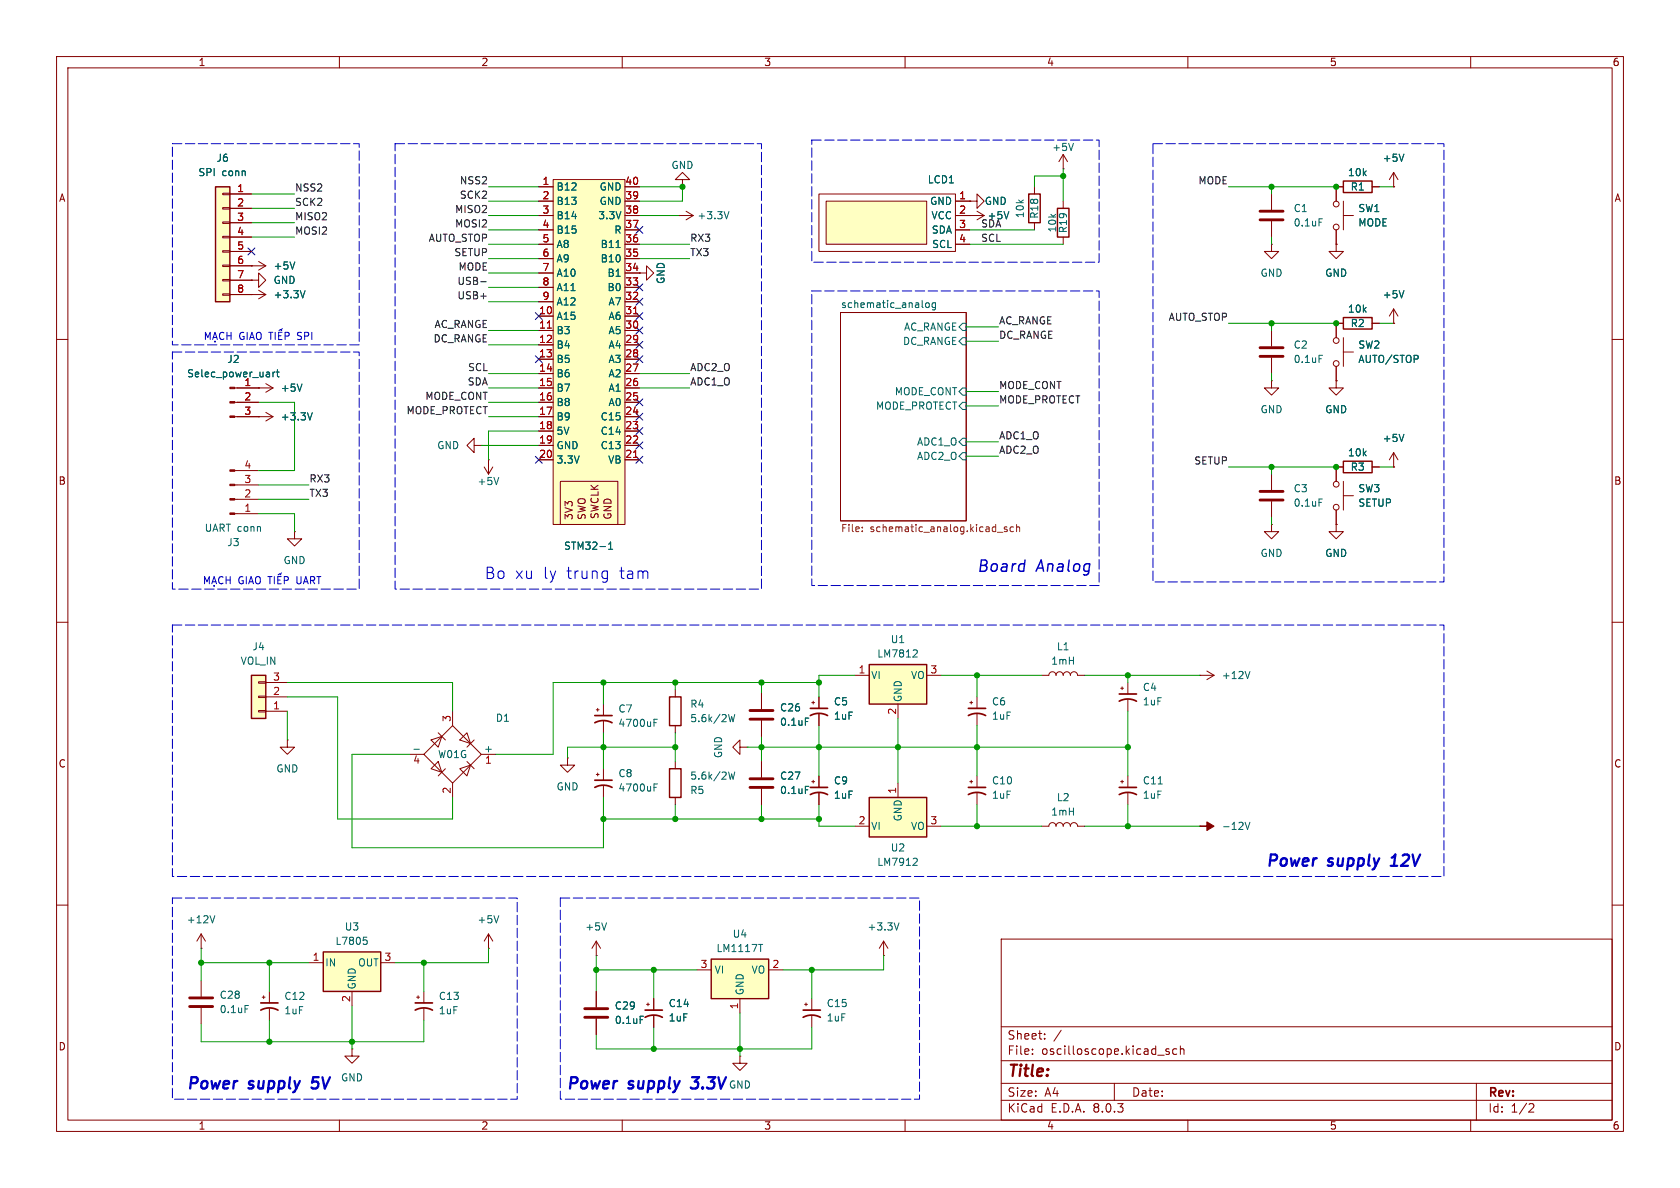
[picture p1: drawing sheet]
<svg xmlns="http://www.w3.org/2000/svg" width="297mm" height="210mm" viewBox="0 0 297 210" stroke-linecap="round" stroke-linejoin="round" font-family="sans-serif">
<g fill="none" stroke="#840000" stroke-width=".18">
<path d="M10 10h277v190h-277zM12 12h273v186h-273zM60 10v2M110 10v2M160 10v2M210 10v2M260 10v2M10 60h2M44.4 49.5h1.3v-1.2l1.3 1.2-1.3 1.3v-1.3M44.4 49.5h.1M148.6 55.2h22.2v36.9h-22.2zM224.8 58.4v2.8"/>
<path d="M237.5 59.7v5.1M237.5 57.2h-1.3v2.5M242.6 57.2h1.2M246.4 57.2h.1M246.4 54.6l-.8 1.3M246.4 54.6v2.6M246.4 54.6l.7 1.3M285 60h2M83.8 78.7v-1.2l-1.3 1.2 1.3 1.3v-1.3h1.3M85.1 78.7h.1M224.8 67.3v1.3h-1.3l1.3 1.3 1.3-1.3h-1.3M224.8 67.3h.1"/>
<path d="M224.8 63.2v2.8M236.2 67.3v1.3h-1.3l1.3 1.3 1.3-1.3h-1.3M236.2 67.3h.1M236.2 64.8v2.5M237.5 62.2h1.8M52.1 94v1.3h1.2l-1.2 1.2-1.3-1.2h1.3M52.1 94h.1M85.6 82.6l.8 1.2M86.4 81.3h.1M86.4 81.3v2.5M87.1 82.6l-.7 1.2M246.4 82.6h.1"/>
<path d="M246.4 80v2.6M246.4 80l-.8 1.3M246.4 80l.7 1.3M10 110h2M285 110h2M10 160h2M285 160h2M177 166h108v32h-108zM60 198v2M110 198v2M130.8 186.7v1.3h1.3l-1.3 1.2-1.3-1.2h1.3M130.8 186.7h.1"/>
<path d="M160 198v2M177 194.5h108M177 191.5h108M177 187.5h108M177 181.5h108M182.5 186.3v.1M182.5 185.5v.1M184.7 183.6v.1M184.7 182.8v.1M187.6 182.1l-1.3 2M197 191.5v3M206.7 185.5l-.4-.1-.2 .2 .1 .2 .5 .2v.3h-.6"/>
<path d="M208 185.5l-.4-.1-.3 .3v.4l.2 .2h.5M208.7 185.5l.2-.1 .3 .1 .1 .9M208.7 184.9v1.5M210 198v2M260 198v2M261 191.5v6.5M270.5 195.1l.5 .1 .2 .3-1 1.1h1"/>
<circle cx="236.2" cy="64.3" r=".51"/>
<circle cx="236.2" cy="60.2" r=".51"/>
</g>
<g fill="none" stroke="#006464" stroke-width=".18">
<path d="M163.7 53.6l.4-.1 .2 .3v.3l-.2 .3-.4-.1-.1-.2zM165.4 53.6l-.4-.1-.2 .3 .1 .5h.5M165.4 53.5v1.1l-.3 .2-.3-.1M170.2 59.7h.6v1.3h-.6l-.7-.7zM170.2 57.2h.6v1.2h-.6l-.7-.6zM248.2 51.4l-.4 1.2M169.5 71.8l.7-.7h.6v1.3h-.6zM170.2 68.6h.6v1.3h-.6l-.7-.7zM170.2 77.5h.6v1.2h-.6l-.7-.6zM233.2 62.8h.6M248.2 76.8l-.4 1.2M88.2 84.4l-.4 1.3"/>
<path d="M170.2 80h.6v1.3h-.6l-.7-.7z"/>
</g>
<path d="M152.4 93.9v.1M152.4 93.2v.1M176.3 94.1h1M178 93.2l-.3-.1-.2 .2 .1 .2 .4 .1v.3h-.5M179.2 93.2l-.4-.1-.2 .3 .1 .5h.5M179.7 93.3l.2-.2 .3 .1 .1 .8M179.7 92.7v1.3" fill="none" stroke="#725600" stroke-width=".18"/>
<path d="M237.5 56.1h5.1v2.1h-5.1z" fill="none" stroke="#840000" stroke-width=".25"/>
<path d="M222.8 63h4M222.8 61.5h4" fill="none" stroke="#840000" stroke-width=".51"/>
<path d="M38.1 33h2.5v20.3h-2.5z" fill="#ffffc2"/>
<g fill="none" stroke="#840000" stroke-width=".18">
<path d="M39.4 39.2h1.2v.3h-1.2zM39.4 36.7h1.2v.3h-1.2zM39.4 34.2h1.2v.2h-1.2zM40.6 34.3h3.8M40.6 36.8h3.8M40.6 39.4h3.8M39.4 51.9h1.2v.3h-1.2zM39.4 49.4h1.2v.3h-1.2zM39.4 46.9h1.2v.2h-1.2zM39.4 44.3h1.2v.3h-1.2zM39.4 41.8h1.2v.2h-1.2zM40.6 41.9h3.8"/>
<path d="M40.6 44.5h3.8M40.6 47h6.4M40.6 49.5h3.8M40.6 52.1h6.4M44.4 47h.1M44.4 52.1h.1M45.7 46.2l1.3 .8M45.7 51.3l1.3 .8M47 47l-1.3 .8M47 52.1l-1.3 .7M41.5 73.7h6.8M41.5 71.1h4.2"/>
<path d="M41.5 68.6h6.8M45.7 73.7h.1M45.7 68.6h.1M47 72.9l1.3 .8M47 67.8l1.3 .8M48.3 73.7l-1.3 .7M48.3 68.6l-1.3 .7M41.5 83.2h4.2M41.5 85.7h4.2M41.5 88.3h4.2M41.5 90.8h4.2M224.8 92.7v1.3h-1.3l1.3 1.3 1.3-1.3h-1.3"/>
<path d="M224.8 92.7h.1M224.8 83.8v2.8M224.8 88.6v2.8M236.2 92.7v1.3h-1.3l1.3 1.3 1.3-1.3h-1.3M236.2 92.7h.1M236.2 90.2v2.5M237.5 87.6h1.8M237.5 85.1v5.1M237.5 82.6h-1.3v2.5M242.6 82.6h1.2M72.4 133.4h2.5M76.2 130.8l1.9-.6-.6 1.9z"/>
<path d="M76.2 135.9l1.3-1.3 .6 1.9zM77.5 129.5l1.2 1.3M78.7 135.9l-1.2 1.3M80 128.3l5.1 5.1-5.1 5-5.1-5zM80 125.7v2.6M80 138.4v2.6M81.3 135.9l1.9-.6-.7 1.9zM82.5 129.5l.7 1.9-1.9-.6zM82.5 134.6l1.3 1.3M83.8 130.8l-1.3 1.3M85.1 133.4h2.5M100.3 134v1.3h1.3l-1.3 1.2-1.2-1.2h1.2"/>
<path d="M100.3 134h.1M105.4 125.5h.5M105.4 136.9h.5M105.7 125.2v.5M105.7 136.7v.5M106.7 124.5v2M106.7 127.5v2M106.7 135.9v2M106.7 138.9v2.1M119.4 134.6v1.3M130.8 132.1v-1.3l-1.3 1.3 1.3 1.3v-1.3h1.3M132.1 132.1h.1"/>
<path d="M134.6 122.6v2.7M134.6 127.4v2.8M134.6 134.6v2.8M134.6 139.4v2.8M143.5 124.2h.5M143.5 138.2h.5M143.8 124v.5M143.8 137.9v.5M144.8 123.2v2M144.8 126.2v2.1M144.8 137.2v2M119.4 141v1.2"/>
<path d="M144.8 140.2v2M86.4 167.6h.1M86.4 165.1l-.8 1.3M86.4 165.1v2.5M86.4 165.1l.7 1.3"/>
<circle cx="236.2" cy="85.6" r=".51"/>
<circle cx="236.2" cy="89.7" r=".51"/>
</g>
<path d="M38.1 33h2.5v20.3h-2.5zM237.5 81.5h5.1v2.1h-5.1zM118.4 135.9h2v5.1h-2z" fill="none" stroke="#840000" stroke-width=".25"/>
<g fill="none" stroke="#006464" stroke-width=".18">
<path d="M52.1 46.3l-.4 1.3M53.9 51.4l-.4 1.2M48.3 65.8v.8M48.6 65.8l-.3 .2M48.9 65.8h.4M49 65.3v1.1l.3 .2M53.4 67.9l-.4 1.3M55.2 73l-.4 1.2M233.2 88.2h.6M73.2 132.4h.9M115.6 127.8h.4M115.6 127.1h.6"/>
<path d="M115.6 139.2h.4M115.6 138.6h.6M128.8 136.5l.3 1.2 .2-.9 .3 .9 .3-1.2M142.4 126.9h.6M142.4 139h.6M88.2 161.9l-.4 1.2"/>
</g>
<path d="M222.8 88.4h4M222.8 86.9h4M132.6 125.6h4.1M132.6 127.1h4.1M132.6 137.7h4.1M132.6 139.2h4.1" fill="none" stroke="#840000" stroke-width=".51"/>
<g fill="#840000" stroke="#840000" stroke-width=".18">
<path d="M40.6 73.5h.9v.3h-.9z"/>
<path d="M40.6 71h.9v.2h-.9z"/>
<path d="M40.6 68.5h.9v.2h-.9z"/>
<path d="M40.6 83.1h.9v.2h-.9z"/>
<path d="M40.6 85.6h.9v.3h-.9z"/>
<path d="M40.6 88.1h.9v.3h-.9z"/>
<path d="M40.6 90.7h.9v.2h-.9z"/>
</g>
<path d="M105.2 127.8a3.2 3.2 0 0 1 3 0M105.2 139.2a3.2 3.2 0 0 1 3 0M105.2 126.5h3M105.2 137.9h3M143.3 126.5a3.2 3.2 0 0 1 3 0M143.3 125.2h3M143.3 139.2h3M143.3 140.5a3.2 3.2 0 0 1 3 0" fill="none" stroke="#840000" stroke-width=".3"/>
<path d="M146 35.6h17.8v7.6h-17.8z" fill="#ffffc2"/>
<g fill="none" stroke="#840000" stroke-width=".18">
<path d="M144.8 34.3h24.1v10.2h-24.1zM146 35.6h17.8v7.6h-17.8zM168.9 35.6h2.5M168.9 38.1h5.1M171.4 35.6h1.3v1.2l1.3-1.2-1.3-1.3v1.3M171.4 35.6h.1M171.4 38.1h.1M172.7 37.3l1.3 .8M174 38.1l-1.3 .8M182.9 33v1.3M182.9 39.4v1.2M188 29.8h.1"/>
<path d="M188 27.3l.7 1.3M188 27.3v2.5M188 35.6v1.2M188 27.3l-.8 1.3M168.9 40.6h2.5M168.9 43.2h2.5M188 41.9v1.3M119.4 121.9v1.3M119.4 128.3v1.2"/>
</g>
<path d="M181.9 34.3h2v5.1h-2zM186.9 36.8h2.1v5.1h-2.1zM118.4 123.2h2v5.1h-2z" fill="none" stroke="#840000" stroke-width=".25"/>
<path d="M178.3 37.4l-.4 1.3M189.8 25.3l-.4 1.3M128.8 126.3l.3 1.3 .2-.9 .3 .9 .3-1.3" fill="none" stroke="#006464" stroke-width=".18"/>
<path d="M153.7 117.5h10.1v7h-10.1z" fill="#ffffc2"/>
<path d="M153.7 117.5h10.1v7h-10.1z" fill="none" stroke="#840000" stroke-width=".25"/>
<g fill="none" stroke="#840000" stroke-width=".18">
<path d="M120 38.1h.1M120 38.1h2.6M121.3 37.3l1.3 .8M122.6 38.1l-1.3 .8M151.1 119.4h2.6M163.8 119.4h2.6M158.7 124.5v2.5M198.1 121.7h.5M198.1 138.2h.5M198.4 121.4v.5M198.4 137.9v.5M199.4 120.7v2"/>
<path d="M199.4 123.7v2M199.4 137.2v2M199.4 140.2v2"/>
</g>
<path d="M128.9 37.4l-.5 1.3M161.6 114.9h.4l.2 .3-.8 .9h.8M204.8 138.6h.7" fill="none" stroke="#006464" stroke-width=".18"/>
<path d="M197.9 124a3.2 3.2 0 0 1 3 0M197.9 122.7h3M197.9 139.2h3M197.9 140.5a3.2 3.2 0 0 1 3 0" fill="none" stroke="#840000" stroke-width=".3"/>
<path d="M44.4 119.4h2.6v7.6h-2.6z" fill="#ffffc2"/>
<g fill="none" stroke="#840000" stroke-width=".18">
<path d="M120.6 31.8h1.3l-1.3-1.3-1.2 1.3h1.2v1.2M120.6 33h.1M45.7 120.5h1.3v.3h-1.3zM45.7 123.1h1.3v.2h-1.3zM45.7 125.6h1.3v.3h-1.3zM47 125.7h3.8M47 123.2h3.8M47 120.7h3.8M50.8 130.8v1.3h1.3l-1.3 1.3-1.3-1.3h1.3M50.8 130.8h.1M35.6 173.4v2.7M35.6 178.2v2.8"/>
<path d="M46.4 176.3h.5M46.6 176v.5M47.6 175.3v2M47.6 178.3v2"/>
</g>
<path d="M44.4 119.4h2.6v7.6h-2.6z" fill="none" stroke="#840000" stroke-width=".25"/>
<path d="M33.5 176.4h4.1M33.5 177.9h4.1" fill="none" stroke="#840000" stroke-width=".51"/>
<path d="M43.3 177.7h.6" fill="none" stroke="#006464" stroke-width=".18"/>
<path d="M46.1 178.6a3.2 3.2 0 0 1 3 0M46.1 177.3h3" fill="none" stroke="#840000" stroke-width=".3"/>
<g fill="#ffffc2">
<path d="M97.8 31.8h12.7v60.9h-12.7z"/>
<path d="M99.1 85.1h10.1v7.6h-10.1z"/>
</g>
<g fill="none" stroke="#840000" stroke-width=".18">
<path d="M95.2 33h2.6M95.2 35.6h2.6M95.2 38.1h2.6M97.8 31.8h12.7v60.9h-12.7zM110.5 33h2.5M110.5 35.6h2.5M110.5 38.1h2.5M95.2 55.9h2.6M95.2 58.4h2.6M95.2 53.3h2.6M95.2 50.8h2.6M95.2 48.3h2.6"/>
<path d="M95.2 45.7h2.6M95.2 43.2h2.6M95.2 40.6h2.6M110.5 55.9h2.5M110.5 58.4h2.5M110.5 53.3h2.5M110.5 50.8h2.5M110.5 48.3h2.5M110.5 45.7h2.5M110.5 43.2h2.5M110.5 40.6h2.5M95.2 61h2.6"/>
<path d="M95.2 63.5h2.6M95.2 66h2.6M95.2 68.6h2.6M95.2 71.1h2.6M95.2 73.7h2.6M95.2 76.2h2.6M95.2 78.7h2.6M110.5 61h2.5M110.5 63.5h2.5M110.5 66h2.5M110.5 68.6h2.5M110.5 71.1h2.5"/>
<path d="M110.5 73.7h2.5M110.5 76.2h2.5M110.5 78.7h2.5M95.2 81.3h2.6M99.1 85.1h10.1v7.6h-10.1zM110.5 81.3h2.5M35.6 167.6h.1M35.6 165.1l-.8 1.3M35.6 165.1v2.5M35.6 165.1l.7 1.3M73.7 176.3h.5M73.9 176v.5"/>
<path d="M74.9 175.3v2M74.9 178.3v2M62.2 185.4v1.3h1.3l-1.3 1.3-1.2-1.3h1.2M62.2 185.4h.1"/>
</g>
<path d="M96.8 58h.7M112 55.5h.7M112 80.9h.7" fill="none" stroke="#a90000" stroke-width=".18"/>
<path d="M108.9 43.8h.7M107.6 97.1h.7M107.6 96.2l.3-.4v1.3M38 161.9l-.4 1.2" fill="none" stroke="#006464" stroke-width=".18"/>
<path d="M73.4 178.6a3.2 3.2 0 0 1 3.1 0M73.4 177.3h3.1" fill="none" stroke="#840000" stroke-width=".3"/>
<path d="M57.1 168.3h10.2v7h-10.2z" fill="#ffffc2"/>
<path d="M57.1 168.3h10.2v7h-10.2z" fill="none" stroke="#840000" stroke-width=".25"/>
<g fill="none" stroke="#840000" stroke-width=".18">
<path d="M113 48.3h1.3v-1.3l1.3 1.3-1.3 1.2v-1.2M113 48.3h.1M184.1 119.4h1.3a.64 .64 0 0 1 .7-.7 .64 .64 0 0 1 .6 .7 .64 .64 0 0 1 .6-.7 .64 .64 0 0 1 .7 .7 .64 .64 0 0 1 .6-.7 .64 .64 0 0 1 .6 .7 .64 .64 0 0 1 .7-.7 .64 .64 0 0 1 .6 .7h1.3M212.1 119.4h.1M212.1 119.4h2.5M213.4 118.6l1.2 .8M214.6 119.4l-1.2 .7M171.4 138.2h.6M171.7 137.9v.5M172.7 137.2v2M172.7 140.2v2M184.1 146.1h1.3a.64 .64 0 0 1 .7-.7 .64 .64 0 0 1 .6 .7 .64 .64 0 0 1 .6-.7 .64 .64 0 0 1 .7 .7 .64 .64 0 0 1 .6-.7 .64 .64 0 0 1 .6 .7 .64 .64 0 0 1 .7-.7 .64 .64 0 0 1 .6 .7h1.3"/>
<path d="M212.1 146.1h.1M54.6 170.2h2.5M62.2 175.3v2.5M67.3 170.2h2.5"/>
</g>
<path d="M221 118.7l-.5 1.3M220.1 145.4l.4 1.2 .5-1.2M64.3 165.7h.6M64.4 166.2h.3l.2 .2-.1 .5h-.4" fill="none" stroke="#006464" stroke-width=".18"/>
<path d="M212.1 146.1h1.3v-.8l1.2 .8-1.2 .7v-.7z" fill="#840000" stroke="#840000" stroke-width=".18"/>
<path d="M171.2 139.2h3M171.2 140.5a3.2 3.2 0 0 1 3 0" fill="none" stroke="#840000" stroke-width=".3"/>
<path d="M153.7 141h10.1v7h-10.1z" fill="#ffffc2"/>
<path d="M237.5 32h5.1v2h-5.1zM153.7 141h10.1v7h-10.1z" fill="none" stroke="#840000" stroke-width=".25"/>
<g fill="none" stroke="#840000" stroke-width=".18">
<path d="M224.8 34.3v2.8M224.8 39.1v2.8M237.5 33h-1.3v2.6M237.5 38.1h1.8M237.5 35.6v5M242.6 33h1.2M246.4 33h.1M246.4 30.5l-.8 1.3M246.4 30.5v2.5M246.4 30.5l.7 1.3M224.8 43.2v1.3h-1.3l1.3 1.2 1.3-1.2h-1.3M224.8 43.2h.1"/>
<path d="M236.2 43.2v1.3h-1.3l1.3 1.2 1.3-1.2h-1.3M236.2 43.2h.1M236.2 40.6v2.6M158.7 138.4v2.6M171.4 124.2h.6M171.7 124v.5M172.7 123.2v2M172.7 126.2v2.1M151.1 146.1h2.6M163.8 146.1h2.6M105.4 168.9h.1M105.4 166.4v2.5"/>
<path d="M105.4 175.3v2.8M105.4 166.4l-.8 1.2M105.4 166.4l.8 1.2M114.3 177.5h.5M114.6 177.3v.5M115.6 176.5v2.1M115.6 179.6v2M142.2 177.5h.5M142.5 177.3v.5M143.5 176.5v2.1M143.5 179.6v2M156.2 168.9h.1"/>
<path d="M156.2 166.4l-.8 1.2M156.2 166.4v2.5M156.2 166.4l.8 1.2M105.4 180.1v2.8"/>
<circle cx="236.2" cy="36.1" r=".51"/>
<circle cx="236.2" cy="40.1" r=".51"/>
</g>
<path d="M233.2 38.7h.6M248.2 27.2l-.4 1.3M161.6 151.7l.4 .1 .2 .3-.8 .9h.8M107.2 163.1l-.4 1.3M113.2 179.6h.6M158.9 163.1l-.4 1.3" fill="none" stroke="#006464" stroke-width=".18"/>
<path d="M171.2 126.5a3.2 3.2 0 0 1 3 0M171.2 125.2h3M114 179.8a3.2 3.2 0 0 1 3.1 0M114 178.6h3.1M142 179.8a3.2 3.2 0 0 1 3 0M142 178.6h3" fill="none" stroke="#840000" stroke-width=".3"/>
<path d="M222.8 38.9h4M222.8 37.3h4M103.4 178.3h4M103.4 179.8h4" fill="none" stroke="#840000" stroke-width=".51"/>
<path d="M125.7 169.5h10.2v7h-10.2z" fill="#ffffc2"/>
<path d="M125.7 169.5h10.2v7h-10.2z" fill="none" stroke="#840000" stroke-width=".25"/>
<g fill="none" stroke="#840000" stroke-width=".18">
<path d="M40.6 34.3h3.8M40.6 36.8h3.8M40.6 39.4h3.8M95.2 33h2.6M95.2 35.6h2.6M95.2 38.1h2.6M110.5 33h2.5M110.5 35.6h2.5M110.5 38.1h2.5M168.9 35.6h2.5M168.9 38.1h2.5M171.4 35.6h.1"/>
<path d="M171.4 38.1h.1M237.5 33h-1.3v2.6M242.6 33h1.2M246.4 33h.1M40.6 41.9h3.8M40.6 44.5h3.8M40.6 47h3.8M40.6 49.5h3.8M40.6 52.1h3.8M44.4 49.5h.1M44.4 47h.1M44.4 52.1h.1"/>
<path d="M95.2 55.9h2.6M95.2 58.4h2.6M95.2 53.3h2.6M95.2 50.8h2.6M95.2 48.3h2.6M95.2 45.7h2.6M95.2 43.2h2.6M95.2 40.6h2.6M110.5 55.9h2.5M110.5 58.4h2.5M110.5 53.3h2.5M110.5 50.8h2.5"/>
<path d="M110.5 48.3h2.5M110.5 45.7h2.5M110.5 43.2h2.5M110.5 40.6h2.5M113 48.3h.1M168.9 43.2h2.5M168.9 40.6h2.5M236.2 43.2h.1M236.2 40.6v2.6M237.5 57.2h-1.3v2.5M242.6 57.2h1.2M246.4 57.2h.1"/>
<path d="M41.9 68.6h3.8M41.9 71.1h3.8M41.9 73.7h3.8M45.7 73.7h.1M45.7 68.6h.1M95.2 61h2.6M95.2 63.5h2.6M95.2 66h2.6M95.2 68.6h2.6M95.2 71.1h2.6M95.2 73.7h2.6M95.2 76.2h2.6"/>
<path d="M95.2 78.7h2.6M110.5 61h2.5M110.5 63.5h2.5M110.5 66h2.5M110.5 68.6h2.5M110.5 71.1h2.5M110.5 73.7h2.5M110.5 76.2h2.5M110.5 78.7h2.5M236.2 67.3h.1M236.2 64.8v2.5M95.2 81.3h2.6"/>
<path d="M110.5 81.3h2.5M236.2 92.7h.1M236.2 90.2v2.5M237.5 82.6h-1.3v2.5M242.6 82.6h1.2M246.4 82.6h.1M134.6 122.6v2.7M134.6 127.4v2.8M134.6 134.6v2.8M134.6 139.4v2.8M144.8 123.2v2M144.8 126.2v2.1"/>
<path d="M144.8 137.2v2M144.8 140.2v2M105.4 175.3v2.8M115.6 176.5v2.1M115.6 179.6v2M123.2 171.5h2.5M130.8 176.5v2.6M135.9 171.5h2.5M105.4 180.1v2.8"/>
</g>
<g fill="none" stroke="#006464" stroke-width=".18">
<path d="M178.3 37.4l-.4 1.3M248.2 27.2l-.4 1.3M52.1 46.3l-.4 1.3M53.9 51.4l-.4 1.2M108.9 43.8h.7M248.2 51.4l-.4 1.2M48.3 65.8v.8M48.6 65.8l-.3 .2M48.9 65.8h.4M49 65.3v1.1l.3 .2M53.4 67.9l-.4 1.3M55.2 73l-.4 1.2"/>
<path d="M248.2 76.8l-.4 1.2M107.6 97.1h.7M107.6 96.2l.3-.4v1.3M142.4 126.9h.6M142.4 139h.6M113.2 179.6h.6M134.1 166.9h.7"/>
</g>
<path d="M85 49.8h1" fill="none" stroke="#0f0f0f" stroke-width=".18"/>
<path d="M245.9 153.1h1.1M246.2 151.5l-.2 .1M55.1 192.2v.1M122.1 192.2l.3 .2" fill="none" stroke="#0000c2" stroke-width=".4"/>
<g fill="none" stroke="#0000c2" stroke-width=".18">
<path d="M37.7 59.7h.6M39.6 58.9a.6 .6 0 0 0-.9 .4 .6 .6 0 0 0 .6 .7l.3-.1M40.1 58.7v1.3M40.1 59.4h.8M40.9 58.7v1.3M43.1 58.8a.59 .59 0 0 0-.7 .6 .59 .59 0 0 0 .7 .6v-.5h-.2M43.7 58.7v1.3M44.2 59.7h.6M45.5 58.8l.1-.1a.43 .43 0 0 1 .6 .5v.4a.42 .42 0 0 1-.4 .4 .42 .42 0 0 1-.5-.4v-.4zM47.5 58.7h.7M47.9 58.7v1.3M48.7 58.7v1.3"/>
<path d="M49.3 59.4h.4M49.3 58.4l.3-.1 .2 .1M49.9 58.7h-.6v1.3h.6M49.9 58.1l-.2 .2M50.4 59.4h.6l.1-.2v-.3l-.7-.2v1.3M36.3 60v-1.3l.4 1 .5-1v1.3M37.6 60l.4-1.3 .4 1.3M38 60.3v.1M44.1 60l.4-1.3 .5 1.3M36.2 103.2v-1.3l.4 .9 .4-.9v1.3M37.4 103.2l.5-1.3 .4 1.3M37.6 102.8h.6"/>
<path d="M37.9 103.5v.1M39.4 102.1a.6 .6 0 0 0-.8 .4 .6 .6 0 0 0 .6 .7l.2-.1M40 101.9v1.3M40 102.5h.7M40.7 101.9v1.3M42.9 102a.59 .59 0 0 0-.7 .6 .59 .59 0 0 0 .7 .5l.1-.4h-.2M43.5 101.9v1.3M44 103.2l.4-1.3 .4 1.3M44.1 102.8h.6M45.2 102.1l.3-.2a.43 .43 0 0 1 .5 .5v.4a.42 .42 0 0 1-.4 .4 .42 .42 0 0 1-.4-.4zM47.4 101.9h.7M47.7 101.9v1.3"/>
<path d="M48.5 101.9v1.3M49.1 102.5h.4M49.2 101.6l.2-.2 .3 .2M49.7 101.9h-.6v1.3h.6M49.8 101.3l-.2 .1M50.3 102.6l.6-.1 .1-.1-.1-.3-.6-.2v1.3M107.2 100.9l.2 .1M107.4 100.9l-.1 1.8M107.4 102.2l-.2 .1"/>
</g>
<path d="M30.5 25.4h33v35.6h-33zM69.8 25.4h64.8v78.7h-64.8zM143.5 24.8h50.8v21.6h-50.8zM203.8 25.4h51.5v77.5h-51.5zM143.5 51.4h50.8v52.1h-50.8zM30.5 62.2h33v41.9h-33zM30.5 110.5h224.8v44.4h-224.8zM30.5 158.8h60.9v35.5h-60.9zM99.1 158.8h63.5v35.5h-63.5z" fill="none" stroke="#0000c2" stroke-width=".18" stroke-dasharray="1.7 .6"/>
<g fill="none" stroke="#009600" stroke-width=".18">
<path d="M44.4 36.8h7.7M44.4 34.3h7.7M44.4 39.4h7.7M86.4 38.1h8.8M86.4 35.6h8.8M86.4 33h8.8M113 38.1h7M113 33h7.6v2.6h-7.6M188 31.1h-5.1v1.9M188 29.8v5.8M217.2 33h19M224.8 33v1.3"/>
<path d="M243.8 33h2.6M44.4 41.9h7.7M86.4 43.2h8.8M86.4 45.7h8.8M86.4 40.6h8.8M86.4 50.8h8.8M86.4 48.3h8.8M86.4 58.4h8.8M86.4 53.3h8.8M113 43.2h8.9M113 45.7h8.9M170.8 57.8h5.7"/>
<path d="M171.4 43.2h16.6M171.4 40.6h11.5M217.2 57.2h19M224.8 41.9v1.3M224.8 57.2v1.2M243.8 57.2h2.6M45.7 71.1h6.4v12.1h-6.4M85.1 78.7h10.1M86.4 68.6h8.8M86.4 71.1h8.8M86.4 66h8.8M86.4 73.7h8.8"/>
<path d="M86.4 61h8.8M95.2 76.2h-8.8v5.1M113 68.6h8.9M113 66h8.9M170.8 78.1h5.7M170.8 69.2h5.7M170.8 71.8h5.7M170.8 60.3h5.7M224.8 66v1.3M45.7 88.3h8.9M45.7 85.7h8.9M45.7 90.8h6.4v3.2"/>
<path d="M170.8 80.6h5.7M217.2 82.6h19M224.8 82.6v1.2M224.8 91.4v1.3M243.8 82.6h2.6M151.1 119.4h-6.3v3.8M166.4 119.4h17.7M172.7 119.4v3.8M191.8 119.4h20.3M199.4 119.4v1.3M50.8 120.7h29.2v5M50.8 123.2h8.9v21.6h20.3v-3.8"/>
<path d="M50.8 125.7v5.1M72.4 133.4h-10.2v16.5h44.5v-8.9M106.7 120.7v3.8M106.7 129.5v6.4M119.4 120.7v1.2M119.4 129.5v5.1M119.4 132.1h-19.1v1.9M132.1 132.1h67.3M134.6 120.7v1.9M134.6 130.2v4.4M144.8 120.7h-47v12.7h-10.2M144.8 128.3v8.9"/>
<path d="M158.7 127v11.4M172.7 128.3v8.9M199.4 125.7v11.5M106.7 144.8h38.1M119.4 142.2v2.6M134.6 142.2v2.6M144.8 142.2v3.9h6.3M166.4 146.1h17.7M172.7 142.2v3.9M191.8 146.1h20.3M199.4 142.2v3.9M35.6 170.2h19"/>
<path d="M35.6 167.6v5.8M47.6 170.2v5.1M62.2 177.8v7.6M74.9 170.2v5.1M86.4 167.6v2.6h-16.6M105.4 171.5h17.8M105.4 168.9v6.4M115.6 171.5v5M130.8 179.1v7.6M143.5 171.5v5M156.2 168.9v2.6h-17.8M47.6 180.3v3.9"/>
<path d="M74.9 180.3v3.9h-39.3v-3.2M115.6 181.6v3.8M143.5 181.6v3.8h-38.1v-2.5"/>
</g>
<g fill="none" stroke="#000084" stroke-width=".18">
<path d="M43.8 43.8l1.3 1.3M45.1 43.8l-1.3 1.3M94.6 55.3l1.3 1.2M95.9 55.3l-1.3 1.2M112.4 57.8l1.2 1.2M112.4 55.3l1.2 1.2M112.4 50.2l1.2 1.2M112.4 52.7l1.2 1.2M112.4 40l1.2 1.2M113.6 57.8l-1.2 1.2M113.6 55.3l-1.2 1.2M113.6 50.2l-1.2 1.2"/>
<path d="M113.6 52.7l-1.2 1.2M113.6 40l-1.2 1.2M94.6 62.9l1.3 1.2M95.9 62.9l-1.3 1.2M112.4 73.1l1.2 1.2M112.4 62.9l1.2 1.2M112.4 75.6l1.2 1.2M112.4 60.4l1.2 1.2M112.4 70.5l1.2 1.2M112.4 78.1l1.2 1.2M113.6 73.1l-1.2 1.2M113.6 62.9l-1.2 1.2"/>
<path d="M113.6 75.6l-1.2 1.2M113.6 60.4l-1.2 1.2M113.6 70.5l-1.2 1.2M113.6 78.1l-1.2 1.2M94.6 80.7l1.3 1.2M95.9 80.7l-1.3 1.2M112.4 80.7l1.2 1.2M113.6 80.7l-1.2 1.2"/>
</g>
<path d="M96.8 58h.7M112 55.5h.7M112 80.9h.7" fill="none" stroke="#a90000" stroke-width=".18"/>
<g fill="#009600" stroke="#009600" stroke-width=".18">
<circle cx="119.4" cy="120.7" r=".46"/>
<circle cx="74.9" cy="170.2" r=".46"/>
<circle cx="115.6" cy="185.4" r=".46"/>
<circle cx="115.6" cy="171.5" r=".46"/>
<circle cx="62.2" cy="184.2" r=".46"/>
<circle cx="47.6" cy="184.2" r=".46"/>
<circle cx="35.6" cy="170.2" r=".46"/>
<circle cx="47.6" cy="170.2" r=".46"/>
<circle cx="143.5" cy="171.5" r=".46"/>
<circle cx="130.8" cy="185.4" r=".46"/>
<circle cx="120.6" cy="33" r=".46"/>
<circle cx="119.4" cy="132.1" r=".46"/>
<circle cx="106.7" cy="120.7" r=".46"/>
<circle cx="134.6" cy="120.7" r=".46"/>
<circle cx="134.6" cy="132.1" r=".46"/>
<circle cx="144.8" cy="144.8" r=".46"/>
<circle cx="106.7" cy="144.8" r=".46"/>
<circle cx="134.6" cy="144.8" r=".46"/>
<circle cx="119.4" cy="144.8" r=".46"/>
<circle cx="158.7" cy="132.1" r=".46"/>
<circle cx="144.8" cy="132.1" r=".46"/>
<circle cx="172.7" cy="132.1" r=".46"/>
<circle cx="172.7" cy="146.1" r=".46"/>
<circle cx="172.7" cy="119.4" r=".46"/>
<circle cx="144.8" cy="120.7" r=".46"/>
<circle cx="199.4" cy="119.4" r=".46"/>
<circle cx="199.4" cy="132.1" r=".46"/>
<circle cx="199.4" cy="146.1" r=".46"/>
<circle cx="236.2" cy="82.6" r=".46"/>
<circle cx="224.8" cy="82.6" r=".46"/>
<circle cx="106.7" cy="132.1" r=".46"/>
<circle cx="105.4" cy="171.5" r=".46"/>
<circle cx="236.2" cy="57.2" r=".46"/>
<circle cx="188" cy="31.1" r=".46"/>
<circle cx="224.8" cy="33" r=".46"/>
<circle cx="236.2" cy="33" r=".46"/>
<circle cx="224.8" cy="57.2" r=".46"/>
</g>
<g font-size="2.8" fill="#0000c2">
<text x="172.6" y="101.5">Board</text>
<text x="183.2" y="101.5">Analog</text>
<text x="85.6" y="102.6">Bo</text>
<text x="91" y="102.6">xu</text>
<text x="96" y="102.6">ly</text>
<text x="100.2" y="102.6">trung</text>
<text x="109.6" y="102.6">tam</text>
<text x="223.6" y="153.8">Power</text>
<text x="234.7" y="153.8">supply</text>
<text x="246.7" y="153.8">12V</text>
<text x="32.7" y="193.1">Power</text>
<text x="43.9" y="193.1">supply</text>
<text x="55.9" y="193.1">5V</text>
<text x="99.9" y="193.1">Power</text>
<text x="111.1" y="193.1">supply</text>
<text x="123" y="193.1">3.3V</text>
</g>
<text font-size="2.8" fill="#840000" x="178" y="190.9">Title:</text>
<g font-size="2.1" fill="#840000">
<text x="178" y="184">Sheet:</text>
<text x="178" y="186.7">File:</text>
<text x="184.1" y="186.7">oscilloscope.kicad_sch</text>
<text x="178" y="196.9">KiCad</text>
<text x="178" y="194.1">Size:</text>
<text x="184.7" y="194.1">A4</text>
<text x="185.7" y="196.9">E.D.A.</text>
<text x="193.3" y="196.9">8.0.3</text>
<text x="200" y="194.1">Date:</text>
<text x="263" y="194.3">Rev:</text>
<text x="263" y="196.9">Id:</text>
<text x="267.1" y="196.9">1/2</text>
</g>
<g font-size="1.8" fill="#840000">
<text x="35" y="11.9">1</text>
<text x="85" y="11.9">2</text>
<text x="135" y="11.9">3</text>
<text x="185" y="11.9">4</text>
<text x="235" y="11.9">5</text>
<text x="285" y="11.9">6</text>
<text x="10.3" y="35.9">A</text>
<text x="285.3" y="35.9">A</text>
<text x="10.3" y="85.9">B</text>
<text x="285.3" y="85.9">B</text>
<text x="101.5" y="92" transform="rotate(-90 101.5 92)">3V3</text>
<text x="103.7" y="92" transform="rotate(-90 103.7 92)">SWO</text>
<text x="106" y="91.9" transform="rotate(-90 106 91.9)">SWCLK</text>
<text x="108.3" y="92" transform="rotate(-90 108.3 92)">GND</text>
<text x="10.3" y="135.9">C</text>
<text x="285.3" y="135.9">C</text>
<text x="10.3" y="185.9">D</text>
<text x="285.3" y="185.9">D</text>
<text x="35" y="199.9">1</text>
<text x="85" y="199.9">2</text>
<text x="135" y="199.9">3</text>
<text x="185" y="199.9">4</text>
<text x="235" y="199.9">5</text>
<text x="285" y="199.9">6</text>
</g>
<g font-size="1.8" fill="#006464">
<text x="38.2" y="28.8">J6</text>
<text x="185.9" y="26.9">+5V</text>
<text x="244.3" y="28.8">+5V</text>
<text x="35" y="31.3">SPI</text>
<text x="39.2" y="31.3">conn</text>
<text x="98.3" y="33.9">B12</text>
<text x="105.9" y="33.9">GND</text>
<text x="118.6" y="30.1">GND</text>
<text x="163.9" y="32.6">LCD1</text>
<text x="238.2" y="31.3">10k</text>
<text x="238.7" y="33.9">R1</text>
<text x="98.3" y="36.4">B13</text>
<text x="98.3" y="39">B14</text>
<text x="98.3" y="41.5">B15</text>
<text x="105.7" y="39">3.3V</text>
<text x="105.9" y="36.4">GND</text>
<text x="108.5" y="41.5">R</text>
<text x="123.2" y="39">+3.3V</text>
<text x="164.3" y="36.4">GND</text>
<text x="164.6" y="39">VCC</text>
<text x="164.6" y="41.5">SDA</text>
<text x="174" y="36.4">GND</text>
<text x="174.5" y="39">+5V</text>
<text x="181.2" y="38.7" transform="rotate(-90 181.2 38.7)">10k</text>
<text x="183.7" y="38.8" transform="rotate(-90 183.7 38.8)">R18</text>
<text x="186.9" y="41.2" transform="rotate(-90 186.9 41.2)">10k</text>
<text x="188.8" y="41.3" transform="rotate(-90 188.8 41.3)">R19</text>
<text x="228.6" y="37.7">C1</text>
<text x="228.6" y="40.2">0.1uF</text>
<text x="240" y="40.2">MODE</text>
<text x="240" y="37.7">SW1</text>
<text x="48.3" y="47.9">+5V</text>
<text x="98.3" y="44">A8</text>
<text x="98.3" y="46.6">A9</text>
<text x="106.1" y="46.6">B10</text>
<text x="106.1" y="44">B11</text>
<text x="164.7" y="44">SCL</text>
<text x="48.3" y="50.4">GND</text>
<text x="48.3" y="52.9">+3.3V</text>
<text x="98.3" y="49.1">A10</text>
<text x="98.3" y="51.7">A11</text>
<text x="107.3" y="51.7">B0</text>
<text x="107.3" y="49.1">B1</text>
<text x="117.7" y="50.3" transform="rotate(-90 117.7 50.3)">GND</text>
<text x="222.8" y="49.1">GND</text>
<text x="234.2" y="49.1">GND</text>
<text x="244.3" y="52.9">+5V</text>
<text x="98.3" y="56.7">A15</text>
<text x="98.3" y="59.3">B3</text>
<text x="98.3" y="54.2">A12</text>
<text x="107.5" y="59.3">A5</text>
<text x="107.5" y="56.7">A6</text>
<text x="107.5" y="54.2">A7</text>
<text x="148.6" y="54.5">schematic_analog</text>
<text x="159.7" y="58.6">AC_RANGE</text>
<text x="238.2" y="55.5">10k</text>
<text x="238.7" y="58">R2</text>
<text x="40.1" y="64.4">J2</text>
<text x="98.3" y="61.8">B4</text>
<text x="98.3" y="64.4">B5</text>
<text x="107.5" y="64.4">A3</text>
<text x="107.5" y="61.8">A4</text>
<text x="159.5" y="61.2">DC_RANGE</text>
<text x="228.6" y="61.8">C2</text>
<text x="228.6" y="64.4">0.1uF</text>
<text x="240" y="64.4">AUTO/STOP</text>
<text x="240" y="61.8">SW2</text>
<text x="33" y="66.9">Selec_power_uart</text>
<text x="49.5" y="69.4">+5V</text>
<text x="98.3" y="66.9">B6</text>
<text x="98.3" y="69.4">B7</text>
<text x="98.3" y="72">B8</text>
<text x="107.5" y="72">A0</text>
<text x="107.5" y="69.4">A1</text>
<text x="107.5" y="66.9">A2</text>
<text x="158.1" y="70.1">MODE_CONT</text>
<text x="49.5" y="74.5">+3.3V</text>
<text x="98.3" y="74.5">B9</text>
<text x="98.3" y="77.1">5V</text>
<text x="106.1" y="77.1">C14</text>
<text x="106.1" y="74.5">C15</text>
<text x="154.8" y="72.6">MODE_PROTECT</text>
<text x="222.8" y="73.3">GND</text>
<text x="234.2" y="73.3">GND</text>
<text x="77.2" y="79.6">GND</text>
<text x="98.3" y="79.6">GND</text>
<text x="98.3" y="82.1">3.3V</text>
<text x="106.1" y="79.6">C13</text>
<text x="107.4" y="82.1">VB</text>
<text x="162" y="81.5">ADC2_O</text>
<text x="162" y="79">ADC1_O</text>
<text x="238.2" y="80.9">10k</text>
<text x="238.7" y="83.4">R3</text>
<text x="244.3" y="78.3">+5V</text>
<text x="84.3" y="86">+5V</text>
<text x="228.6" y="87.2">C3</text>
<text x="228.6" y="89.8">0.1uF</text>
<text x="240" y="87.2">SW3</text>
<text x="240" y="89.8">SETUP</text>
<text x="36.1" y="94.2">UART conn</text>
<text x="40.1" y="96.7">J3</text>
<text x="50" y="99.9">GND</text>
<text x="99.6" y="97.4">STM32-1</text>
<text x="222.8" y="98.7">GND</text>
<text x="234.2" y="98.7">GND</text>
<text x="157.4" y="113.9">U1</text>
<text x="42.4" y="117.7">VOL_IN</text>
<text x="44.5" y="115.2">J4</text>
<text x="155" y="116.4">LM7812</text>
<text x="185.7" y="117.7">1mH</text>
<text x="186.7" y="115.2">L1</text>
<text x="121.9" y="125.3">R4</text>
<text x="137.8" y="126">C26</text>
<text x="147.3" y="124.9">C5</text>
<text x="153.9" y="120.2">VI</text>
<text x="159.6" y="124.2" transform="rotate(-90 159.6 124.2)">GND</text>
<text x="161" y="120.2">VO</text>
<text x="175.3" y="124.9">C6</text>
<text x="201.9" y="122.4">C4</text>
<text x="201.9" y="124.9">1uF</text>
<text x="215.9" y="120.2">+12V</text>
<text x="87.6" y="127.8">D1</text>
<text x="109.2" y="126.2">C7</text>
<text x="109.2" y="128.7">4700uF</text>
<text x="121.9" y="127.9">5.6k/2W</text>
<text x="137.8" y="128.5">0.1uF</text>
<text x="147.3" y="127.4">1uF</text>
<text x="175.3" y="127.4">1uF</text>
<text x="48.8" y="136.8">GND</text>
<text x="77.3" y="134.2">W01G</text>
<text x="85.5" y="133.1">+</text>
<text x="109.2" y="137.6">C8</text>
<text x="127.9" y="134.1" transform="rotate(-90 127.9 134.1)">GND</text>
<text x="98.3" y="139.9">GND</text>
<text x="109.2" y="140.1">4700uF</text>
<text x="121.9" y="140.6">R5</text>
<text x="121.9" y="138">5.6k/2W</text>
<text x="137.8" y="138">C27</text>
<text x="137.8" y="140.6">0.1uF</text>
<text x="147.3" y="138.9">C9</text>
<text x="147.3" y="141.4">1uF</text>
<text x="175.3" y="141.4">1uF</text>
<text x="175.3" y="138.9">C10</text>
<text x="186.7" y="141.8">L2</text>
<text x="201.9" y="141.4">1uF</text>
<text x="201.9" y="138.9">C11</text>
<text x="153.9" y="146.9">VI</text>
<text x="159.6" y="145.3" transform="rotate(-90 159.6 145.3)">GND</text>
<text x="161" y="146.9">VO</text>
<text x="185.7" y="144.4">1mH</text>
<text x="215.9" y="146.9">-12V</text>
<text x="155" y="153.3">LM7912</text>
<text x="157.4" y="150.7">U2</text>
<text x="32.9" y="163.4">+12V</text>
<text x="59.2" y="167.2">L7805</text>
<text x="60.9" y="164.7">U3</text>
<text x="84.3" y="163.4">+5V</text>
<text x="103.4" y="164.7">+5V</text>
<text x="129.4" y="166">U4</text>
<text x="153.3" y="164.7">+3.3V</text>
<text x="57.4" y="171">IN</text>
<text x="63.2" y="171">OUT</text>
<text x="126.2" y="172.3">VI</text>
<text x="126.6" y="168.5">LM1117T</text>
<text x="132.8" y="172.3">VO</text>
<text x="38.7" y="176.8">C28</text>
<text x="38.7" y="179.3">0.1uF</text>
<text x="50.2" y="179.5">1uF</text>
<text x="50.2" y="177">C12</text>
<text x="63.1" y="175" transform="rotate(-90 63.1 175)">GND</text>
<text x="77.5" y="179.5">1uF</text>
<text x="77.5" y="177">C13</text>
<text x="108.6" y="178.7">C29</text>
<text x="118.1" y="178.2">C14</text>
<text x="131.7" y="176" transform="rotate(-90 131.7 176)">GND</text>
<text x="146.1" y="178.2">C15</text>
<text x="108.6" y="181.2">0.1uF</text>
<text x="118.1" y="180.8">1uF</text>
<text x="146.1" y="180.8">1uF</text>
<text x="60.2" y="191.4">GND</text>
<text x="128.8" y="192.6">GND</text>
</g>
<g font-size="1.8" fill="#a90000">
<text x="41.8" y="34">1</text>
<text x="95.8" y="32.8">1</text>
<text x="95.8" y="35.3">2</text>
<text x="110.4" y="35.3">39</text>
<text x="110.4" y="32.8">40</text>
<text x="169.5" y="35.3">1</text>
<text x="41.8" y="36.6">2</text>
<text x="41.8" y="39.1">3</text>
<text x="41.8" y="41.7">4</text>
<text x="95.8" y="37.8">3</text>
<text x="95.8" y="40.4">4</text>
<text x="110.4" y="40.4">37</text>
<text x="110.4" y="37.8">38</text>
<text x="169.5" y="37.8">2</text>
<text x="169.5" y="40.4">3</text>
<text x="41.8" y="44.2">5</text>
<text x="41.8" y="46.7">6</text>
<text x="95.8" y="42.9">5</text>
<text x="95.8" y="45.5">6</text>
<text x="110.4" y="45.5">35</text>
<text x="110.4" y="42.9">36</text>
<text x="169.5" y="42.9">4</text>
<text x="41.8" y="49.3">7</text>
<text x="41.8" y="51.8">8</text>
<text x="95.8" y="48">7</text>
<text x="95.8" y="50.5">8</text>
<text x="95.8" y="53.1">9</text>
<text x="110.4" y="53.1">32</text>
<text x="110.4" y="50.5">33</text>
<text x="110.4" y="48">34</text>
<text x="95.2" y="55.6">10</text>
<text x="95.2" y="58.2">11</text>
<text x="110.4" y="58.2">30</text>
<text x="110.4" y="55.6">31</text>
<text x="95.2" y="60.7">12</text>
<text x="95.2" y="63.2">13</text>
<text x="95.2" y="65.8">14</text>
<text x="110.4" y="65.8">27</text>
<text x="110.4" y="63.2">28</text>
<text x="110.4" y="60.7">29</text>
<text x="43.1" y="68.3">1</text>
<text x="43.1" y="70.9">2</text>
<text x="95.2" y="68.3">15</text>
<text x="95.2" y="70.9">16</text>
<text x="110.4" y="70.9">25</text>
<text x="110.4" y="68.3">26</text>
<text x="43.1" y="73.4">3</text>
<text x="95.2" y="73.4">17</text>
<text x="95.2" y="75.9">18</text>
<text x="110.4" y="75.9">23</text>
<text x="110.4" y="73.4">24</text>
<text x="43.1" y="82.9">4</text>
<text x="95.2" y="78.5">19</text>
<text x="95.2" y="81">20</text>
<text x="110.4" y="81">21</text>
<text x="110.4" y="78.5">22</text>
<text x="43.1" y="88">2</text>
<text x="43.1" y="85.5">3</text>
<text x="43.1" y="90.6">1</text>
<text x="151.7" y="119.1">1</text>
<text x="164.4" y="119.1">3</text>
<text x="48.2" y="125.5">1</text>
<text x="48.2" y="122.9">2</text>
<text x="48.2" y="120.4">3</text>
<text x="79.8" y="127.7" transform="rotate(-90 79.8 127.7)">3</text>
<text x="158.5" y="126.4" transform="rotate(-90 158.5 126.4)">2</text>
<text x="73" y="135.3">4</text>
<text x="85.7" y="135.3">1</text>
<text x="79.8" y="140.4" transform="rotate(-90 79.8 140.4)">2</text>
<text x="158.5" y="140.4" transform="rotate(-90 158.5 140.4)">1</text>
<text x="151.7" y="145.8">2</text>
<text x="164.4" y="145.8">3</text>
<text x="55.2" y="169.9">1</text>
<text x="67.9" y="169.9">3</text>
<text x="123.8" y="171.2">3</text>
<text x="136.5" y="171.2">2</text>
<text x="62" y="177.2" transform="rotate(-90 62 177.2)">2</text>
<text x="130.6" y="178.5" transform="rotate(-90 130.6 178.5)">1</text>
</g>
<g font-size="1.8" fill="#0f0f0f">
<text x="52.1" y="33.9">NSS2</text>
<text x="81.2" y="35.2">SCK2</text>
<text x="81.2" y="32.7">NSS2</text>
<text x="211.8" y="32.7">MODE</text>
<text x="52.1" y="39">MISO2</text>
<text x="52.1" y="41.6">MOSI2</text>
<text x="52.1" y="36.5">SCK2</text>
<text x="80.4" y="37.8">MISO2</text>
<text x="80.4" y="40.3">MOSI2</text>
<text x="173.4" y="40.3">SDA</text>
<text x="75.7" y="42.8">AUTO_STOP</text>
<text x="80.2" y="45.4">SETUP</text>
<text x="81" y="47.9">MODE</text>
<text x="121.9" y="42.8">RX3</text>
<text x="121.9" y="45.4">TX3</text>
<text x="173.4" y="42.8">SCL</text>
<text x="80.8" y="53">USB+</text>
<text x="80.8" y="50.5">USB-</text>
<text x="76.7" y="58.1">AC_RANGE</text>
<text x="176.5" y="60">DC_RANGE</text>
<text x="176.5" y="57.4">AC_RANGE</text>
<text x="206.5" y="56.8">AUTO_STOP</text>
<text x="76.5" y="60.6">DC_RANGE</text>
<text x="82.6" y="65.7">SCL</text>
<text x="121.9" y="65.7">ADC2_O</text>
<text x="75.1" y="70.8">MODE_CONT</text>
<text x="82.6" y="68.2">SDA</text>
<text x="121.9" y="68.2">ADC1_O</text>
<text x="176.5" y="71.4">MODE_PROTECT</text>
<text x="176.5" y="68.9">MODE_CONT</text>
<text x="71.8" y="73.3">MODE_PROTECT</text>
<text x="176.5" y="77.8">ADC1_O</text>
<text x="176.5" y="80.3">ADC2_O</text>
<text x="211" y="82.2">SETUP</text>
<text x="54.6" y="87.9">TX3</text>
<text x="54.6" y="85.4">RX3</text>
</g>
<g font-size="1.8" fill="#0000c2">
<text x="52.9" y="60.3">SPI</text>
<text x="52.7" y="103.5">UART</text>
</g>
<g font-size="1.8" fill="#725600">
<text x="148.6" y="94.4">File:</text>
<text x="153.8" y="94.4">schematic_analog.kicad_sch</text>
</g>
</svg>
